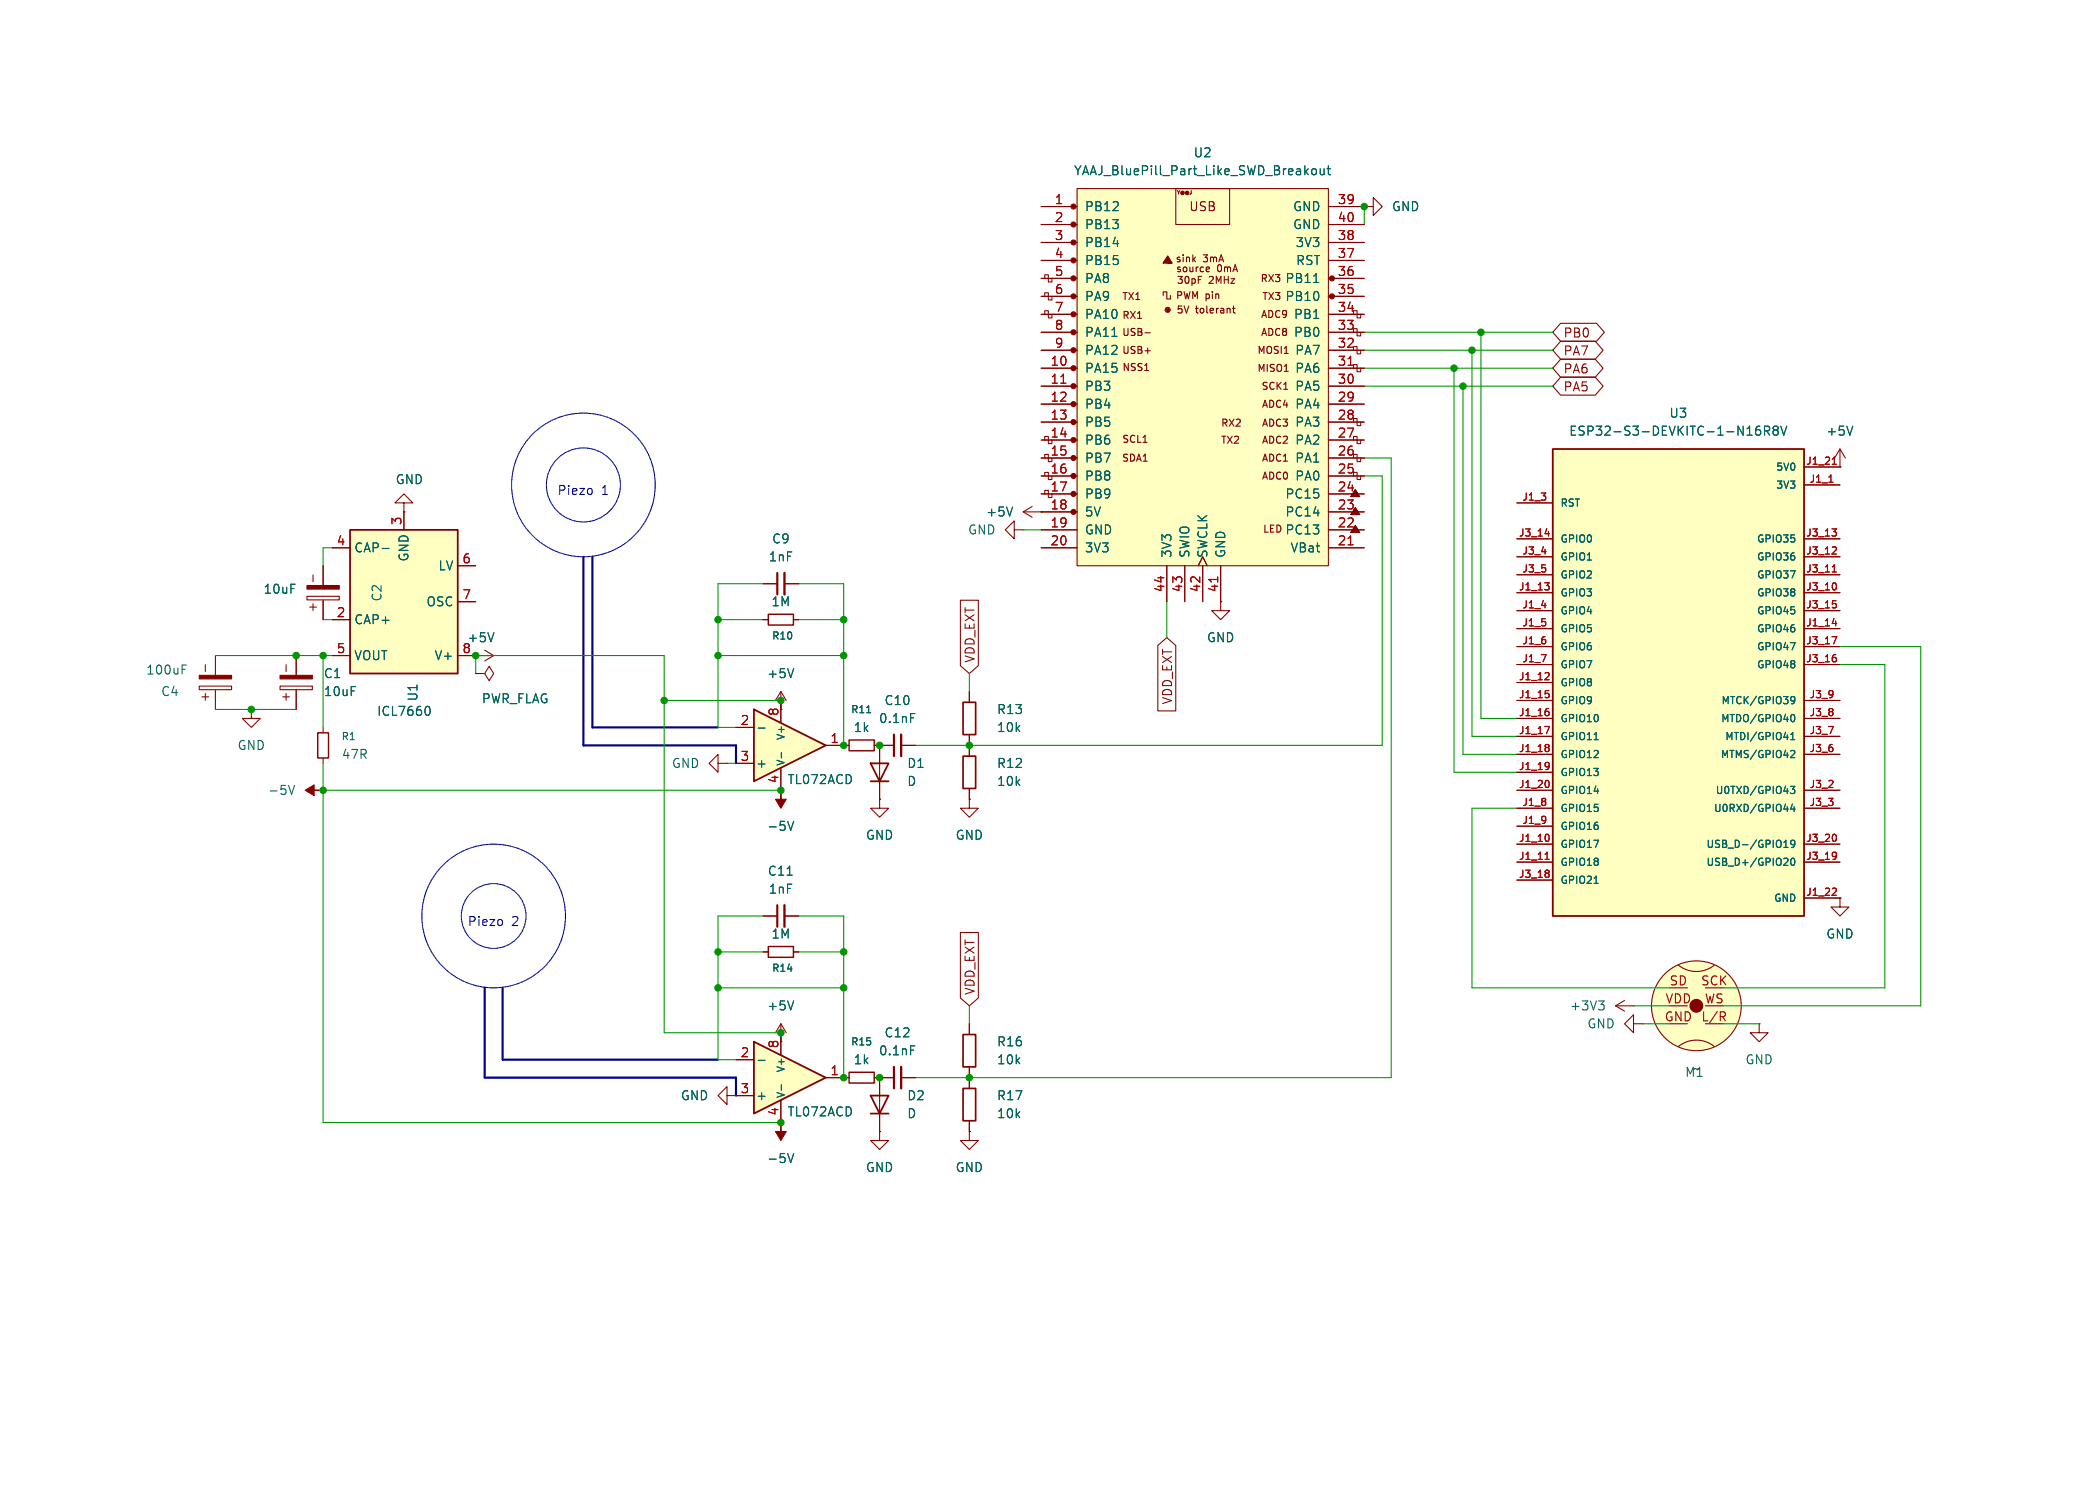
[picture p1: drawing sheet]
<svg xmlns="http://www.w3.org/2000/svg" width="297mm" height="210mm" viewBox="0 0 297 210" stroke-linecap="round" stroke-linejoin="round" font-family="sans-serif">
<g fill="none" stroke="#840000" stroke-width=".15">
<path d="M172.7 85.1v1.3h1.3l-1.3 1.2-1.3-1.2h1.3M172.7 85.1h.1M101.6 108v-1.3l-1.3 1.3 1.3 1.2v-1.2h1.3M102.9 108h.1M124.5 105.4h2M127.5 105.4h2M107.9 129.5h2.1M111 129.5h2M124.5 152.4v7.6M137.2 144.8v1.5M137.2 150.9v3M137.2 158.5v1.5"/>
<path d="M124.5 160v1.3h1.2l-1.2 1.3-1.3-1.3h1.3M124.5 160h.1M137.2 160v1.3h1.2l-1.2 1.3-1.3-1.3h1.3M137.2 160h.1"/>
</g>
<path d="M136.3 153.9h1.7v4.6h-1.7zM136.3 146.3h1.7v4.6h-1.7z" fill="none" stroke="#840000" stroke-width=".24"/>
<path d="M126.5 103.9v3M110 128v3.1" fill="none" stroke="#840000" stroke-width=".3"/>
<path d="M127.5 103.9v3M111 128v3.1" fill="none" stroke="#840000" stroke-width=".33"/>
<path d="M128.9 100.9h.6M111.4 123.8h.7" fill="none" stroke="#006464" stroke-width=".15"/>
<path d="M123.2 154.9h2.5l-1.2 2.6zM123.2 157.5h2.5" fill="none" stroke="#840000" stroke-width=".25"/>
<path d="M106.7 147.3l10.1 5.1-10.1 5.1z" fill="#ffffc2"/>
<path d="M106.7 147.3l10.1 5.1-10.1 5.1z" fill="none" stroke="#840000" stroke-width=".25"/>
<path d="M193 29.2h1.3v-1.3l1.3 1.3-1.3 1.3v-1.3M193 29.2h.1M104.1 149.9h2.6M104.1 154.9h2.6M110.5 158.8h.1M110.5 146.1v3.1M110.5 155.6v3.2M116.8 152.4h2.6" fill="none" stroke="#840000" stroke-width=".15"/>
<path d="M107.3 150h1M110.6 153.4v.8M111.5 163.1l.4 1.3 .4-1.3" fill="none" stroke="#006464" stroke-width=".15"/>
<path d="M110.5 158.8v1.2h.8l-.8 1.3-.8-1.3h.8z" fill="#840000" stroke="#840000" stroke-width=".15"/>
<path d="M152.4 26.7h35.6v53.3h-35.6z" fill="#ffffc2"/>
<g fill="#840000" stroke="#840000" stroke-width=".15">
<path d="M28.2 95.5h4.6v.5h-4.6z"/>
<path d="M43.2 111.8l1.2-.8v.8h1.3h-1.3v.7z"/>
<path d="M43.4 82.8h4.6v.5h-4.6z"/>
<circle cx="151.9" cy="29.2" r=".36"/>
<circle cx="151.9" cy="34.3" r=".36"/>
<circle cx="151.9" cy="36.8" r=".36"/>
<circle cx="151.9" cy="39.4" r=".36"/>
<circle cx="151.9" cy="41.9" r=".36"/>
<circle cx="151.9" cy="44.5" r=".36"/>
<circle cx="151.9" cy="47" r=".36"/>
<circle cx="151.9" cy="49.5" r=".36"/>
<circle cx="151.9" cy="52.1" r=".36"/>
<circle cx="151.9" cy="54.6" r=".36"/>
<circle cx="151.9" cy="57.2" r=".36"/>
<circle cx="151.9" cy="59.7" r=".36"/>
<circle cx="151.9" cy="62.2" r=".36"/>
<circle cx="151.9" cy="64.8" r=".36"/>
<circle cx="151.9" cy="67.3" r=".36"/>
<circle cx="151.9" cy="69.9" r=".36"/>
<circle cx="151.9" cy="72.4" r=".36"/>
<circle cx="165.2" cy="43.8" r=".13"/>
<circle cx="188.5" cy="39.4" r=".25"/>
<circle cx="188.5" cy="41.9" r=".25"/>
<circle cx="151.9" cy="31.8" r=".36"/>
</g>
<g fill="none" stroke="#840000" stroke-width=".15">
<path d="M147.3 29.2h5.1M147.3 31.8h5.1M147.3 34.3h5.1M147.3 36.8h5.1M147.3 39.4h5.1M147.8 39.4v-.5h.5v1h.5v-.5M152.4 26.7h35.6v53.3h-35.6zM165.2 36.7l.2 .3-.3-.2 .3 .3 .1-.4-.5 .1 .5 .4-.1-.6-.6 .4 .8 .2-.4-.8-.5 .7 1 .1-.5-.9-.6 .9h1.3l-.7-1-.6 1M166.4 26.7h7.6v5.1h-7.6zM171 37.8l.1 .2-.4 .1M171.1 38.4h-.3M188 29.2h5"/>
<path d="M188 31.8h5M188 34.3h5M188 36.8h5M188 39.4h5M147.3 41.9h5.1M147.3 44.5h5.1M147.3 47h5.1M147.3 49.5h5.1M147.3 52.1h5.1M147.3 54.6h5.1M147.3 57.2h5.1M147.3 59.7h5.1"/>
<path d="M147.8 41.9v-.5h.5v1h.5v-.5M147.8 44.5v-.6h.5v1.1h.5v-.5M162 47.1h.8M162 49.6h.8M164.6 41.8v-.5h.5v1h.5v-.5M174.4 43.6h.4M174.5 43.3v.8l.3 .2M188 41.9h5M188 44.5h5M188 47h5M188 49.5h5M188 52.1h5"/>
<path d="M188 54.6h5M188 57.2h5M188 59.7h5M191.5 44.5v-.6h.5v1.1h.5v-.5M191.5 47v-.5h.5v1h.5v-.5M191.5 49.5v-.5h.5v1h.5v-.5M191.5 52.1v-.5h.5v1h.5v-.5M191.5 59.7v-.5h.5v1h.5v-.5M57.1 71.1h1.3l-1.3-1.2-1.2 1.2h1.2v1.3M57.1 72.4h.1M147.3 62.2h5.1M147.3 64.8h5.1"/>
<path d="M147.3 67.3h5.1M147.3 69.9h5.1M147.3 72.4h5.1M147.3 74.9h5.1M147.3 77.5h5.1M147.8 62.2v-.5h.5v1h.5v-.5M147.8 64.8v-.5h.5v1h.5v-.5M147.8 67.3v-.5h.5v1h.5v-.5M147.8 69.9v-.6h.5v1.1h.5v-.5M188 62.2h5M188 64.8h5M188 67.3h5"/>
<path d="M188 69.9h5M188 72.4h5M188 74.9h5M188 77.5h5M191.5 62.2v-.5h.5v1h.5v-.5M191.5 64.8v-.5h.5v1h.5v-.5M191.5 67.3v-.5h.5v1h.5v-.5M191.8 69.7l.1 .3-.3-.1 .3 .2 .1-.4-.5 .2 .5 .3-.1-.6-.5 .4 .8 .2-.4-.7-.5 .6 1 .1-.5-.9-.7 .9h1.3l-.6-1-.7 1M191.8 72.3l.1 .2-.3-.1 .3 .2 .1-.3-.5 .1 .5 .4-.1-.7-.5 .4 .8 .3-.4-.8-.5 .6 1 .2-.5-.9-.7 .9h1.3l-.6-1-.7 1M191.8 74.8l.1 .3-.3-.2 .3 .3 .1-.4-.5 .1 .5 .4-.1-.6-.5 .4 .8 .2-.4-.8-.5 .7 1 .1-.5-.9-.7 .9h1.3l-.6-1-.7 1M28.2 97h4.6v.5h-4.6zM29.1 94v1"/>
<path d="M30.5 92.7v2.7M30.5 97.6v2.7M43.4 84.3h4.6v.5h-4.6zM44.3 81.3v1M45.7 80v2.7M45.7 84.9v2.7M67.3 92.7h.1M67.3 95.3h1.3l.6-1.1 .6 1.1-.6 1-.6-1M67.3 95.3h.1M67.3 92.7h2.5M68.6 91.9l1.2 .8M69.8 92.7l-1.2 .8"/>
<path d="M165.1 80v5.1M167.6 80v5.1M169.5 80l.7-1.3 .6 1.3M170.2 80v5.1M172.7 80v5.1M35.6 100.3v1.3h1.2l-1.2 1.3-1.3-1.3h1.3M35.6 100.3h.1M45.7 111.8h.1M45.7 102.9v.7M45.7 107.2v.8M119.4 105.4h.7M123.7 105.4h.8"/>
<path d="M102.9 154.9v-1.2l-1.3 1.2 1.3 1.3v-1.3h1.2M104.1 154.9h.1"/>
<circle cx="188.5" cy="39.4" r=".36"/>
<circle cx="165.2" cy="43.8" r=".36"/>
<circle cx="165.2" cy="43.8" r=".25"/>
<circle cx="188.5" cy="41.9" r=".36"/>
</g>
<path d="M185.7 24l.1-.1 .4 .1 .1 .5-.2 .1-.3 .1-.1-.1zM185.9 39.9h.7M186.8 23.9l.1 .7 .3 .1 .2-.1M187.4 23.9v.8M187.8 23.9h.5M188 23.4v1.1v.1l.3 .1M157.3 47.6h.8M25.8 94.7h.4M25.8 94.1h.6M69.9 89.5l-.4 1.2M40.8 111.1l.5 1.2 .4-1.2M122.6 100.8h.6" fill="none" stroke="#006464" stroke-width=".15"/>
<path d="M150.1 54.2h.7M190.7 51.7h.8M190.7 77.1h.8M172.3 81.6v.7" fill="none" stroke="#a90000" stroke-width=".15"/>
<path d="M45 103.6h1.5v3.6h-1.5zM120.1 104.6h3.6v1.6h-3.6z" fill="none" stroke="#840000" stroke-width=".2"/>
<path d="M49.5 74.9h15.3v20.4h-15.3z" fill="#ffffc2"/>
<path d="M49.5 74.9h15.3v20.4h-15.3zM123.2 108h2.5l-1.2 2.5zM123.2 110.5h2.5" fill="none" stroke="#840000" stroke-width=".25"/>
<path d="M47 77.5h2.5M57.1 72.4v2.5M39.6 97h4.6v.5h-4.6zM40.5 94v1M41.9 92.7v2.7M41.9 97.6v2.7M47 92.7h2.5M47 87.6h2.5M64.8 92.7h2.5M64.8 85.1h2.5M64.8 80h2.5M124.5 105.4v7.6" fill="none" stroke="#840000" stroke-width=".15"/>
<path d="M54.1 77.6h.9M60.4 99.9a.69 .69 0 0 1 .3 1.1l-.3 .2" fill="none" stroke="#006464" stroke-width=".15"/>
<path d="M39.6 95.5h4.6v.5h-4.6z" fill="#840000" stroke="#840000" stroke-width=".15"/>
<path d="M106.7 100.3l10.1 5.1-10.1 5.1z" fill="#ffffc2"/>
<path d="M106.7 100.3l10.1 5.1-10.1 5.1z" fill="none" stroke="#840000" stroke-width=".25"/>
<g fill="none" stroke="#840000" stroke-width=".15">
<path d="M260.3 66h.1M260.3 63.5l-.7 1.3M260.3 63.5l.8 1.3M260.3 63.5v2.5M110.5 97.8v4.4M110.5 97.8l-.8 1.3M110.5 97.8l.8 1.3M104.1 102.9h2.6M104.1 108h2.6M110.5 111.8h.1M110.5 108.6v3.2M116.8 105.4h2.6"/>
<path d="M237.5 136.5a4 4 0 0 0 5.1 0M260.3 127v1.3h1.3l-1.3 1.2-1.2-1.2h1.2M260.3 127h.1M228.6 142.2l1.3 .8M228.6 142.2h2.5M229.9 141.5l-1.3 .7M231.1 142.2h.1M231.1 144.8v-1.3l-1.2 1.3 1.2 1.3v-1.3h1.3M232.4 144.8h.1M237.5 148a4 4 0 0 1 5.1 0M248.9 144.8v1.3h1.3l-1.3 1.2-1.3-1.2h1.3M248.9 144.8h.1"/>
<circle cx="240" cy="142.2" r="6.3"/>
</g>
<path d="M262.2 60.3l-.5 1.2M112.3 94.6l-.4 1.2M107.3 103h1M110.6 106.4v.8M111.5 116.1l.4 1.3 .4-1.3M226.2 141.5h.8l-.4 .5M226.7 142l.3 .3v.3l-.3 .2" fill="none" stroke="#006464" stroke-width=".15"/>
<g fill="#840000" stroke="#840000" stroke-width=".15">
<path d="M110.5 111.8v1.2h.8l-.8 1.3-.8-1.3h.8z"/>
<circle cx="240" cy="142.2" r=".9"/>
</g>
<circle cx="240" cy="142.2" r="6.3" fill="#ffffc2" stroke="#ffffc2" stroke-width=".14"/>
<path d="M243.7 143.8l.4 .6M243.9 143.1l.2 .2v.3l-.2 .2" fill="none" stroke="#a90000" stroke-width=".15"/>
<path d="M219.7 63.5h35.6v66h-35.6z" fill="#ffffc2"/>
<path d="M219.7 63.5h35.6v66h-35.6z" fill="none" stroke="#840000" stroke-width=".25"/>
<g fill="none" stroke="#840000" stroke-width=".15">
<path d="M147.3 29.2h5.1M147.3 31.8h5.1M147.3 34.3h5.1M147.3 36.8h5.1M147.3 39.4h5.1M188 29.2h5M188 31.8h5M188 34.3h5M188 36.8h5M188 39.4h5M193 29.2h.1M147.3 41.9h5.1"/>
<path d="M147.3 44.5h5.1M147.3 47h5.1M147.3 49.5h5.1M147.3 52.1h5.1M147.3 54.6h5.1M147.3 57.2h5.1M147.3 59.7h5.1M188 41.9h5M188 44.5h5M188 47h5M188 49.5h5M188 52.1h5"/>
<path d="M188 54.6h5M188 57.2h5M188 59.7h5M220.8 45.7h5.1l1.1 1.3-1.1 1.3h-5.1l-1.1-1.3zM220.8 48.3h4.9l1.1 1.2-1.1 1.3h-4.9l-1.1-1.3zM220.8 50.8h4.9l1.1 1.3-1.1 1.2h-4.9l-1.1-1.2zM220.8 53.3h4.9l1.1 1.3-1.1 1.3h-4.9l-1.1-1.3zM47 77.5h2.5M57.1 72.4h.1M57.1 72.4v2.5M143.5 74.9v-1.2l-1.3 1.2 1.3 1.3v-1.3h1.3M144.8 74.9h.1"/>
<path d="M144.8 72.4l1.2 .8M144.8 72.4h7.6M146 71.6l-1.2 .8M147.3 72.4h.1M147.3 77.5h5.1M147.3 62.2h5.1M147.3 64.8h5.1M147.3 67.3h5.1M147.3 69.9h5.1M147.3 74.9h5.1M188 72.4h5M188 77.5h5"/>
<path d="M188 62.2h5M188 64.8h5M188 67.3h5M188 69.9h5M188 74.9h5M214.6 71.1h5.1M214.6 76.2h5.1M214.6 78.7h5.1M255.3 76.2h5M255.3 78.7h5M255.3 66h5M255.3 68.6h5"/>
<path d="M260.3 66h.1M41.9 92.7v2.7M41.9 97.6v2.7M45.7 80v2.7M45.7 84.9v2.7M47 87.6h2.5M47 92.7h2.5M64.8 92.7h2.5M64.8 85.1h2.5M64.8 80h2.5M67.3 95.3h.1M67.3 92.7h.1"/>
<path d="M107.9 87.6h.8M107.9 82.6h2.1M110.5 99.1v3.1M111 82.6h2M112.3 87.6h.7M135.9 84.9h2.5v9.2l-1.2 1.2-1.3-1.2zM137.2 97.8v1.5M163.8 91.3l1.3-1.1 1.3 1.1v9.2h-2.6zM165.1 80v5.1M167.6 80v5.1M169.5 80l.7-1.3 .6 1.3M170.2 80v5.1"/>
<path d="M172.7 85.1h.1M172.7 80v5.1M214.6 81.3h5.1M214.6 83.8h5.1M214.6 86.4h5.1M214.6 88.9h5.1M214.6 91.4h5.1M214.6 94h5.1M214.6 96.5h5.1M214.6 99.1h5.1M255.3 81.3h5M255.3 83.8h5"/>
<path d="M255.3 86.4h5M255.3 88.9h5M255.3 91.4h5M255.3 94h5M255.3 99.1h5M104.1 102.9h2.6M104.1 108h2.6M110.5 111.8h.1M110.5 108.6v3.2M116.8 105.4h3.3M123.7 105.4h2.8M124.5 113v1.3h1.2l-1.2 1.3-1.3-1.3h1.3"/>
<path d="M124.5 113h.1M124.5 105.4v2.6M124.5 110.5v2.5M127.5 105.4h2M137.2 113v1.3h1.2l-1.2 1.3-1.3-1.3h1.3M137.2 113h.1M137.2 103.9v3M137.2 111.5v1.5M214.6 101.6h5.1M214.6 104.1h5.1M214.6 106.7h5.1M214.6 109.2h5.1"/>
<path d="M214.6 111.8h5.1M214.6 114.3h5.1M214.6 116.8h5.1M214.6 119.4h5.1M255.3 101.6h5M255.3 104.1h5M255.3 106.7h5M255.3 111.8h5M255.3 114.3h5M255.3 119.4h5M107.9 134.6h.8M107.9 129.5h2.1"/>
<path d="M111 129.5h2M112.3 134.6h.7M135.9 131.9h2.5v9.2l-1.2 1.1-1.3-1.1zM214.6 121.9h5.1M214.6 124.5h5.1M255.3 121.9h5M255.3 127h5M260.3 127h.1M104.1 154.9h.1M104.1 149.9h2.6M104.1 154.9h2.6M110.5 158.8h.1"/>
<path d="M110.5 144.8l-.8 1.3M110.5 144.8l.8 1.3M110.5 144.8v4.4M110.5 155.6v3.2M116.8 152.4h3.3M123.7 152.4h2.8M124.5 152.4v2.5M124.5 157.5v2.5M127.5 152.4h2M137.2 144.8v1.5M137.2 150.9v3M137.2 158.5v1.5"/>
<path d="M124.5 160h.1M137.2 160h.1"/>
</g>
<g fill="none" stroke="#a90000" stroke-width=".15">
<path d="M150.1 54.2h.7M190.7 51.7h.8M190.7 77.1h.8M218.6 75.5h.7M258.8 68.2h.6M259.2 74.8h.6l-.3 .4M259.3 65.7h.5M259.5 64.8l.1-.2v1.1M259.6 77.3l.2 .2v.3l-.6 .6h.6M259.7 75.2l.1 .2-.1 .4M172.3 81.6v.7M218.6 82.4h.6l-.3 .4"/>
<path d="M218.7 97.7h.5M219 95.1l.2 .2v.3l-.6 .5h.6M219.1 82.9l.1 .1-.1 .4M219.1 98.1l.1 .1-.1 .4M259.2 90h.7l-.4 1.1M259.3 80.9h.5M259.3 88.2h.6M259.3 85h.5M259.5 80l.1-.1v1M259.7 82.5l.1 .3-.1 .5M259.7 85.4l.1 .1-.1 .4M259.7 93l.1 .2-.1 .3"/>
<path d="M218.6 102.7h.7l-.5 1.1M219.1 100.6l.1 .2-.1 .4M219.1 105.3l.1 .2-.1 .2M219.1 105.8l.1 .1-.1 .3M219.1 107.9h.1a.86 .86 0 0 1-.1 .8M219.1 110.5l.1 .2-.1 .6M219.1 118.1l.1 .3-.1 .5M219.2 108.3l-.1 .1M259.7 118.1l.1 .3-.1 .5M218.6 121.5h.6M218.8 120.7l.1-.2v1M219.1 123.1l.1 .2-.1 .1"/>
<path d="M219.1 123.5l.1 .2-.1 .3M259.6 125.6l.2 .2v.2l-.6 .6h.6M259.7 120.6h.1a.86 .86 0 0 1-.1 .8M259.8 121l-.1 .1"/>
</g>
<g fill="none" stroke="#006464" stroke-width=".15">
<path d="M185.7 24l.1-.1 .4 .1 .1 .5-.2 .1-.3 .1-.1-.1zM185.9 39.9h.7M186.8 23.9l.1 .7 .3 .1 .2-.1M187.4 23.9v.8M187.8 23.9h.5M188 23.4v1.1v.1l.3 .1M157.3 47.6h.8M54.1 77.6h.9M143.3 71.7l-.4 1.3M247.2 61.5h.7M249 60.3a.5 .5 0 0 0-.6 .5v.5l.1 .2h.4l.2-.1v-.4l-.1-.2h-.4l-.2 .2M249.7 60.9h.6l.1-.2-.1-.3-.1-.1h-.5v1.2"/>
<path d="M250 60.9l.4 .6M251.1 60.8l-.2 .3v.3l.2 .1h.4l.1-.2v-.2l-.2-.3M251.1 60.8l-.2-.2 .2-.3h.3l.2 .2-.2 .3M251.1 60.8h.3M252 60.3l.4 1.2 .4-1.2M262.2 60.3l-.5 1.2M60.4 99.9a.69 .69 0 0 1 .3 1.1l-.3 .2M69.9 89.5l-.4 1.2M112.3 94.6l-.4 1.2M253.4 98.7l.2-.2 .3 .1a.67 .67 0 0 1-.2 .9h-.2M253.4 98.9l.2 .2h.3l.1-.2M107.3 103h1"/>
<path d="M110.6 106.4v.8M111.5 116.1l.4 1.3 .4-1.3M122.6 100.8h.6M128.9 100.9h.6M225.6 104.6h.5M252.4 119.8h.6M252.4 119.1l.3-.3v1M253.3 111.2h.7l-.4 .4 .3 .1v.4l-.1 .1-.5-.1M253.4 104.6h.6M253.4 103.9l.3-.3v1M253.4 106.2l.4-.1 .2 .3-.7 .7h.7M253.5 101.1l.1-.1a.54 .54 0 0 1 .4 .6 .54 .54 0 0 1-.4 .5l-.1-.1"/>
<path d="M253.6 113.7l-.2 .7h.6M253.9 114.1v.7M254 119.3l-.2 .2-.3-.1-.1-.1 .1-.4 .3-.1 .1 .1a.67 .67 0 0 1-.2 .9h-.2M111.4 123.8h.7M225.6 124.9h.5M252.8 121.4l.2 .2-.1 .2-.5 .6h.6M253.5 121.5l.1-.1a.54 .54 0 0 1 .4 .5 .54 .54 0 0 1-.4 .5l-.1-.1-.1-.3zM107.3 150h1M110.6 153.4v.8M112.3 141.5l-.4 1.3M128.9 147.9h.6M111.5 163.1l.4 1.3 .4-1.3"/>
</g>
<path d="M136.3 99.3h1.7v4.6h-1.7zM136.3 106.9h1.7v4.6h-1.7z" fill="none" stroke="#840000" stroke-width=".24"/>
<path d="M108.7 86.9h3.6v1.5h-3.6zM108.7 133.9h3.6v1.5h-3.6zM120.1 151.6h3.6v1.6h-3.6z" fill="none" stroke="#840000" stroke-width=".2"/>
<path d="M110 81v3.1M126.5 150.9v3" fill="none" stroke="#840000" stroke-width=".3"/>
<path d="M111 81v3.1M127.5 150.9v3" fill="none" stroke="#840000" stroke-width=".33"/>
<path d="M82.5 78.7v26.7h21.6v2.6M83.8 78.7v24.2h17.8M68.6 139.7v12.7h35.5v2.5M71.1 139.7v10.2h30.5" fill="none" stroke="#000084" stroke-width=".3"/>
<g fill="none" stroke="#009600" stroke-width=".15">
<path d="M193 29.2v2.6M193 52.1h26.7M193 49.5h26.7M193 47h26.7M193 54.6h26.7M205.7 52.1v57.1h8.9M207 54.6v52.1h7.6M208.3 49.5v54.6h6.3M209.5 47v54.6h5.1M47 77.5h-1.3v2.5M144.8 74.9h2.5M193 64.8h3.8v87.6h-67.3"/>
<path d="M193 67.3h2.6v38.1h-66.1M30.5 92.7h16.5M45.7 87.6h1.3M45.7 92.7v10.2M67.3 95.3v-2.6h26.7v53.4h16.5v1.2M94 99.1h16.5v1.2M101.6 87.6h6.3M101.6 92.7h17.8M107.9 82.6h-6.3v20.3h2.5M113 82.6h6.4v22.8M113 87.6h6.4M137.2 95.3v2.5"/>
<path d="M165.1 85.1v5.1M260.3 94h6.4v45.7h-22.9M260.3 91.4h11.5v50.8h-28M30.5 100.3h11.4M45.7 111.8h64.8M45.7 108v50.8h64.8M102.9 108h1.2M214.6 114.3h-6.3v25.4h27.9M101.6 134.6h6.3M101.6 139.7h17.8M107.9 129.5h-6.3v20.4h2.5M113 129.5h6.4v22.9"/>
<path d="M113 134.6h6.4M137.2 142.2v2.6M231.1 142.2h5.1M232.4 144.8h3.8M243.8 144.8h5.1"/>
</g>
<g fill="none" stroke="#0000c2" stroke-width=".15">
<path d="M83.7 69.2v.6M71 130.2v.6"/>
<circle cx="82.5" cy="68.6" r="10.2"/>
<circle cx="82.5" cy="68.6" r="5.2"/>
<circle cx="69.8" cy="129.5" r="10.2"/>
<circle cx="69.8" cy="129.5" r="4.6"/>
</g>
<g fill="#009600" stroke="#009600" stroke-width=".15">
<circle cx="119.4" cy="105.4" r=".46"/>
<circle cx="110.5" cy="111.8" r=".46"/>
<circle cx="110.5" cy="99.1" r=".46"/>
<circle cx="101.6" cy="92.7" r=".46"/>
<circle cx="101.6" cy="87.6" r=".46"/>
<circle cx="119.4" cy="87.6" r=".46"/>
<circle cx="137.2" cy="105.4" r=".46"/>
<circle cx="119.4" cy="92.7" r=".46"/>
<circle cx="124.5" cy="105.4" r=".46"/>
<circle cx="101.6" cy="139.7" r=".46"/>
<circle cx="101.6" cy="134.6" r=".46"/>
<circle cx="94" cy="99.1" r=".46"/>
<circle cx="45.7" cy="92.7" r=".46"/>
<circle cx="67.3" cy="92.7" r=".46"/>
<circle cx="45.7" cy="111.8" r=".46"/>
<circle cx="41.9" cy="92.7" r=".46"/>
<circle cx="35.6" cy="100.3" r=".46"/>
<circle cx="208.3" cy="49.5" r=".46"/>
<circle cx="209.5" cy="47" r=".46"/>
<circle cx="193" cy="29.2" r=".46"/>
<circle cx="207" cy="54.6" r=".46"/>
<circle cx="205.7" cy="52.1" r=".46"/>
<circle cx="119.4" cy="152.4" r=".46"/>
<circle cx="110.5" cy="158.8" r=".46"/>
<circle cx="124.5" cy="152.4" r=".46"/>
<circle cx="137.2" cy="152.4" r=".46"/>
<circle cx="110.5" cy="146.1" r=".46"/>
<circle cx="119.4" cy="134.6" r=".46"/>
<circle cx="119.4" cy="139.7" r=".46"/>
</g>
<g font-size="1.8" fill="#006464">
<text x="168.8" y="22.5">U2</text>
<text x="151.9" y="25">YAAJ_BluePill_Part_Like_SWD_Breakout</text>
<text x="153.4" y="30.1">PB12</text>
<text x="153.4" y="32.6">PB13</text>
<text x="153.4" y="35.2">PB14</text>
<text x="182.9" y="30.1">GND</text>
<text x="182.9" y="32.6">GND</text>
<text x="183.2" y="35.2">3V3</text>
<text x="196.9" y="30.1">GND</text>
<text x="153.4" y="37.7">PB15</text>
<text x="153.4" y="40.2">PA8</text>
<text x="181.8" y="40.2">PB11</text>
<text x="183.3" y="37.7">RST</text>
<text x="153.4" y="42.8">PA9</text>
<text x="153.4" y="45.3">PA10</text>
<text x="153.4" y="47.9">PA11</text>
<text x="181.8" y="42.8">PB10</text>
<text x="183" y="45.3">PB1</text>
<text x="183" y="47.9">PB0</text>
<text x="153.4" y="50.4">PA12</text>
<text x="153.4" y="52.9">PA15</text>
<text x="183.2" y="50.4">PA7</text>
<text x="183.2" y="52.9">PA6</text>
<text x="153.4" y="55.5">PB3</text>
<text x="153.4" y="58">PB4</text>
<text x="183.2" y="55.5">PA5</text>
<text x="183.2" y="58">PA4</text>
<text x="236.1" y="59.3">U3</text>
<text x="153.4" y="60.6">PB5</text>
<text x="153.4" y="63.1">PB6</text>
<text x="153.4" y="65.6">PB7</text>
<text x="183.2" y="60.6">PA3</text>
<text x="183.2" y="63.1">PA2</text>
<text x="183.2" y="65.6">PA1</text>
<text x="221.9" y="61.8">ESP32-S3-DEVKITC-1-N16R8V</text>
<text x="258.3" y="61.8">+5V</text>
<text x="55.9" y="68.7">GND</text>
<text x="153.4" y="68.2">PB8</text>
<text x="153.4" y="70.7">PB9</text>
<text x="181.8" y="70.7">PC15</text>
<text x="183.2" y="68.2">PA0</text>
<text x="109.2" y="77.1">C9</text>
<text x="136.9" y="75.8">GND</text>
<text x="139.4" y="73.3">+5V</text>
<text x="153.4" y="73.3">5V</text>
<text x="153.4" y="75.8">GND</text>
<text x="181.8" y="73.3">PC14</text>
<text x="181.8" y="75.8">PC13</text>
<text x="50" y="78.3">CAP-</text>
<text x="58" y="79.5" transform="rotate(-90 58 79.5)">GND</text>
<text x="61.9" y="80.9">LV</text>
<text x="108.7" y="79.6">1nF</text>
<text x="153.4" y="78.3">3V3</text>
<text x="166" y="79" transform="rotate(-90 166 79)">3V3</text>
<text x="168.5" y="79" transform="rotate(-90 168.5 79)">SWIO</text>
<text x="171" y="79" transform="rotate(-90 171 79)">SWCLK</text>
<text x="173.6" y="79" transform="rotate(-90 173.6 79)">GND</text>
<text x="182.5" y="78.3">VBat</text>
<text x="37.2" y="84.2">10uF</text>
<text x="50" y="88.5">CAP+</text>
<text x="54.2" y="85.2" transform="rotate(-90 54.2 85.2)">C2</text>
<text x="60.2" y="86">OSC</text>
<text x="109.1" y="86">1M</text>
<text x="20.6" y="95.6">100uF</text>
<text x="50" y="93.6">VOUT</text>
<text x="61.4" y="93.6">V+</text>
<text x="66" y="91">+5V</text>
<text x="170.7" y="91">GND</text>
<text x="22.7" y="98.7">C4</text>
<text x="45.7" y="96.1">C1</text>
<text x="45.7" y="98.7">10uF</text>
<text x="53.3" y="101.4">ICL7660</text>
<text x="59.3" y="99.3" transform="rotate(-90 59.3 99.3)">U1</text>
<text x="68.1" y="99.7">PWR_FLAG</text>
<text x="108.5" y="96.1">+5V</text>
<text x="125.1" y="99.9">C10</text>
<text x="141" y="101.2">R13</text>
<text x="33.5" y="106.3">GND</text>
<text x="48.3" y="107.5">47R</text>
<text x="120.7" y="103.7">1k</text>
<text x="124.3" y="102.5">0.1nF</text>
<text x="141" y="103.7">10k</text>
<text x="37.8" y="112.6">-5V</text>
<text x="95" y="108.8">GND</text>
<text x="106.9" y="108.8">+</text>
<text x="111.3" y="111.1">TL072ACD</text>
<text x="128.3" y="108.8">D1</text>
<text x="128.3" y="111.4">D</text>
<text x="141" y="111.4">10k</text>
<text x="141" y="108.8">R12</text>
<text x="108.5" y="117.7">-5V</text>
<text x="122.4" y="119">GND</text>
<text x="135.1" y="119">GND</text>
<text x="108.6" y="124.1">C11</text>
<text x="108.7" y="126.6">1nF</text>
<text x="109.1" y="132.9">1M</text>
<text x="258.3" y="132.9">GND</text>
<text x="108.5" y="143.1">+5V</text>
<text x="222" y="143.1">+3V3</text>
<text x="124.3" y="149.5">0.1nF</text>
<text x="125.1" y="146.9">C12</text>
<text x="141" y="148.2">R16</text>
<text x="224.5" y="145.6">GND</text>
<text x="96.2" y="155.8">GND</text>
<text x="106.9" y="155.8">+</text>
<text x="120.7" y="150.7">1k</text>
<text x="128.3" y="155.8">D2</text>
<text x="141" y="150.7">10k</text>
<text x="141" y="155.8">R17</text>
<text x="238.3" y="152.5">M1</text>
<text x="239.5" y="152">~</text>
<text x="246.9" y="150.7">GND</text>
<text x="111.3" y="158.1">TL072ACD</text>
<text x="128.3" y="158.3">D</text>
<text x="141" y="158.3">10k</text>
<text x="108.5" y="164.7">-5V</text>
<text x="122.4" y="166">GND</text>
<text x="135.1" y="166">GND</text>
</g>
<g font-size="1.8" fill="#a90000">
<text x="149.2" y="29">1</text>
<text x="189.2" y="29">39</text>
<text x="149.2" y="31.5">2</text>
<text x="149.2" y="34">3</text>
<text x="189.2" y="31.5">40</text>
<text x="189.2" y="34">38</text>
<text x="149.2" y="36.6">4</text>
<text x="149.2" y="39.1">5</text>
<text x="149.2" y="41.7">6</text>
<text x="189.2" y="36.6">37</text>
<text x="189.2" y="39.1">36</text>
<text x="189.2" y="41.7">35</text>
<text x="149.2" y="44.2">7</text>
<text x="149.2" y="46.7">8</text>
<text x="189.2" y="44.2">34</text>
<text x="189.2" y="46.7">33</text>
<text x="148.5" y="51.8">10</text>
<text x="149.2" y="49.3">9</text>
<text x="189.2" y="49.3">32</text>
<text x="189.2" y="51.8">31</text>
<text x="148.5" y="54.4">11</text>
<text x="148.5" y="56.9">12</text>
<text x="148.5" y="59.4">13</text>
<text x="189.2" y="54.4">30</text>
<text x="189.2" y="56.9">29</text>
<text x="189.2" y="59.4">28</text>
<text x="148.5" y="62">14</text>
<text x="148.5" y="64.5">15</text>
<text x="189.2" y="62">27</text>
<text x="189.2" y="64.5">26</text>
<text x="148.5" y="67.1">16</text>
<text x="148.5" y="69.6">17</text>
<text x="189.2" y="67.1">25</text>
<text x="189.2" y="69.6">24</text>
<text x="47.6" y="77.2">4</text>
<text x="56.9" y="74.4" transform="rotate(-90 56.9 74.4)">3</text>
<text x="148.5" y="72.1">18</text>
<text x="148.5" y="74.7">19</text>
<text x="148.5" y="77.2">20</text>
<text x="189.2" y="72.1">23</text>
<text x="189.2" y="74.7">22</text>
<text x="189.2" y="77.2">21</text>
<text x="65.3" y="79.8">6</text>
<text x="164.8" y="83.9" transform="rotate(-90 164.8 83.9)">44</text>
<text x="167.4" y="83.9" transform="rotate(-90 167.4 83.9)">43</text>
<text x="169.9" y="83.9" transform="rotate(-90 169.9 83.9)">42</text>
<text x="172.5" y="83.9" transform="rotate(-90 172.5 83.9)">41</text>
<text x="47.6" y="87.4">2</text>
<text x="65.3" y="84.8">7</text>
<text x="47.6" y="92.5">5</text>
<text x="65.3" y="92.5">8</text>
<text x="104.7" y="102.6">2</text>
<text x="104.7" y="107.7">3</text>
<text x="117.4" y="105.2">1</text>
<text x="110.2" y="110.9" transform="rotate(-90 110.2 110.9)">4</text>
<text x="235.6" y="142">VDD</text>
<text x="236.1" y="139.4">SD</text>
<text x="240.6" y="139.4">SCK</text>
<text x="241.1" y="142">WS</text>
<text x="104.7" y="149.6">2</text>
<text x="235.5" y="144.5">GND</text>
<text x="240.7" y="144.5">L/R</text>
<text x="104.7" y="154.7">3</text>
<text x="117.4" y="152.1">1</text>
<text x="110.2" y="157.9" transform="rotate(-90 110.2 157.9)">4</text>
</g>
<g font-size="1.8" fill="#840000">
<text x="168.2" y="30.1">USB</text>
<text x="221.1" y="47.9">PB0</text>
<text x="221.1" y="50.5">PA7</text>
<text x="221.1" y="53">PA6</text>
<text x="221.1" y="55.6">PA5</text>
<text x="45.1" y="86.7" transform="rotate(-90 45.1 86.7)">+</text>
<text x="138.1" y="93.8" transform="rotate(-90 138.1 93.8)">VDD_EXT</text>
<text x="29.8" y="99.4" transform="rotate(-90 29.8 99.4)">+</text>
<text x="41.2" y="99.4" transform="rotate(-90 41.2 99.4)">+</text>
<text x="110.2" y="101.4" transform="rotate(-90 110.2 101.4)">8</text>
<text x="166.1" y="99.7" transform="rotate(-90 166.1 99.7)">VDD_EXT</text>
<text x="138.1" y="140.8" transform="rotate(-90 138.1 140.8)">VDD_EXT</text>
<text x="110.2" y="148.3" transform="rotate(-90 110.2 148.3)">8</text>
</g>
<g font-size="1.8" fill="#0000c2">
<text x="78.8" y="70.2">Piezo</text>
<text x="85.1" y="70.2">1</text>
<text x="66.1" y="131.2">Piezo</text>
<text x="72.4" y="131.2">2</text>
</g>
<g font-size="1.4" fill="#840000">
<text x="166.2" y="37.3">sink</text>
<text x="166.3" y="38.7">source</text>
<text x="166.4" y="40.3">30pF</text>
<text x="170.2" y="37.3">3mA</text>
<text x="171.1" y="40.3">2MHz</text>
<text x="172.2" y="38.7">0mA</text>
<text x="178.3" y="40.1">RX3</text>
<text x="158.7" y="47.7">USB-</text>
<text x="158.7" y="42.6">TX1</text>
<text x="158.7" y="45.3">RX1</text>
<text x="166.3" y="42.5">PWM pin</text>
<text x="166.4" y="44.5">5V</text>
<text x="169.2" y="44.5">tolerant</text>
<text x="178.3" y="45.2">ADC9</text>
<text x="178.3" y="47.7">ADC8</text>
<text x="178.5" y="42.6">TX3</text>
<text x="158.7" y="50.3">USB+</text>
<text x="158.7" y="52.7">NSS1</text>
<text x="177.8" y="50.3">MOSI1</text>
<text x="177.8" y="52.8">MISO1</text>
<text x="178.4" y="55.3">SCK1</text>
<text x="178.5" y="57.9">ADC4</text>
<text x="158.7" y="65.5">SDA1</text>
<text x="158.7" y="62.8">SCL1</text>
<text x="172.7" y="63">TX2</text>
<text x="172.7" y="60.5">RX2</text>
<text x="178.5" y="60.5">ADC3</text>
<text x="178.5" y="63">ADC2</text>
<text x="178.5" y="65.5">ADC1</text>
<text x="178.5" y="68">ADC0</text>
<text x="178.6" y="75.5">LED</text>
</g>
<g font-size="1.4" fill="#a90000">
<text x="255.5" y="65.8">J1_21</text>
<text x="215.3" y="70.9">J1_3</text>
<text x="255.9" y="68.3">J1_1</text>
<text x="214.8" y="75.9">J3_14</text>
<text x="255.5" y="75.9">J3_13</text>
<text x="214.8" y="83.6">J1_13</text>
<text x="215.3" y="78.5">J3_4</text>
<text x="215.3" y="81">J3_5</text>
<text x="255.5" y="78.5">J3_12</text>
<text x="255.5" y="81">J3_11</text>
<text x="255.5" y="83.6">J3_10</text>
<text x="215.3" y="86.1">J1_4</text>
<text x="215.3" y="88.6">J1_5</text>
<text x="255.5" y="86.1">J3_15</text>
<text x="255.5" y="88.6">J1_14</text>
<text x="215.3" y="91.2">J1_6</text>
<text x="215.3" y="93.7">J1_7</text>
<text x="255.5" y="91.2">J3_17</text>
<text x="255.5" y="93.7">J3_16</text>
<text x="214.8" y="96.3">J1_12</text>
<text x="214.8" y="98.8">J1_15</text>
<text x="214.8" y="101.3">J1_16</text>
<text x="255.9" y="98.8">J3_9</text>
<text x="255.9" y="101.3">J3_8</text>
<text x="214.8" y="103.9">J1_17</text>
<text x="214.8" y="106.4">J1_18</text>
<text x="255.9" y="103.9">J3_7</text>
<text x="255.9" y="106.4">J3_6</text>
<text x="214.8" y="109">J1_19</text>
<text x="214.8" y="111.5">J1_20</text>
<text x="255.9" y="111.5">J3_2</text>
<text x="214.8" y="119.1">J1_10</text>
<text x="215.3" y="114">J1_8</text>
<text x="215.3" y="116.6">J1_9</text>
<text x="255.5" y="119.1">J3_20</text>
<text x="255.9" y="114">J3_3</text>
<text x="214.8" y="121.7">J1_11</text>
<text x="214.8" y="124.2">J3_18</text>
<text x="255.5" y="121.7">J3_19</text>
<text x="255.5" y="126.7">J1_22</text>
</g>
<g font-size="1.4" fill="#006464">
<text x="220.7" y="71.9">RST</text>
<text x="251.2" y="66.8">5V0</text>
<text x="251.2" y="69.3">3V3</text>
<text x="220.7" y="76.9">GPIO0</text>
<text x="248.5" y="76.9">GPIO35</text>
<text x="220.7" y="79.5">GPIO1</text>
<text x="220.7" y="82">GPIO2</text>
<text x="248.5" y="79.5">GPIO36</text>
<text x="248.5" y="82">GPIO37</text>
<text x="220.7" y="84.6">GPIO3</text>
<text x="220.7" y="87.1">GPIO4</text>
<text x="220.7" y="89.6">GPIO5</text>
<text x="248.5" y="84.6">GPIO38</text>
<text x="248.5" y="87.1">GPIO45</text>
<text x="248.5" y="89.6">GPIO46</text>
<text x="109.1" y="90.7">R10</text>
<text x="220.7" y="92.2">GPIO6</text>
<text x="220.7" y="94.7">GPIO7</text>
<text x="248.5" y="92.2">GPIO47</text>
<text x="248.5" y="94.7">GPIO48</text>
<text x="120.3" y="101.1">R11</text>
<text x="220.7" y="97.3">GPIO8</text>
<text x="220.7" y="99.8">GPIO9</text>
<text x="243.5" y="99.8">MTCK/GPIO39</text>
<text x="48.2" y="104.9">R1</text>
<text x="111.2" y="104.8" transform="rotate(-90 111.2 104.8)">V+</text>
<text x="220.7" y="102.3">GPIO10</text>
<text x="220.7" y="104.9">GPIO11</text>
<text x="220.7" y="107.4">GPIO12</text>
<text x="243.4" y="107.4">MTMS/GPIO42</text>
<text x="243.4" y="102.3">MTDO/GPIO40</text>
<text x="244" y="104.9">MTDI/GPIO41</text>
<text x="111.2" y="108.4" transform="rotate(-90 111.2 108.4)">V-</text>
<text x="220.7" y="110">GPIO13</text>
<text x="220.7" y="112.5">GPIO14</text>
<text x="242.6" y="112.5">U0TXD/GPIO43</text>
<text x="220.7" y="115">GPIO15</text>
<text x="220.7" y="117.6">GPIO16</text>
<text x="242.4" y="115">U0RXD/GPIO44</text>
<text x="220.7" y="120.1">GPIO17</text>
<text x="220.7" y="122.7">GPIO18</text>
<text x="220.7" y="125.2">GPIO21</text>
<text x="241.3" y="120.1">USB_D-/GPIO19</text>
<text x="241.3" y="122.7">USB_D+/GPIO20</text>
<text x="250.9" y="127.7">GND</text>
<text x="109.1" y="137.6">R14</text>
<text x="120.3" y="148.1">R15</text>
<text x="111.2" y="155.4" transform="rotate(-90 111.2 155.4)">V-</text>
<text x="111.2" y="151.8" transform="rotate(-90 111.2 151.8)">V+</text>
</g>
<text font-size=".7" fill="#840000" x="166.4" y="27.7">Y@@J</text>
</svg>
